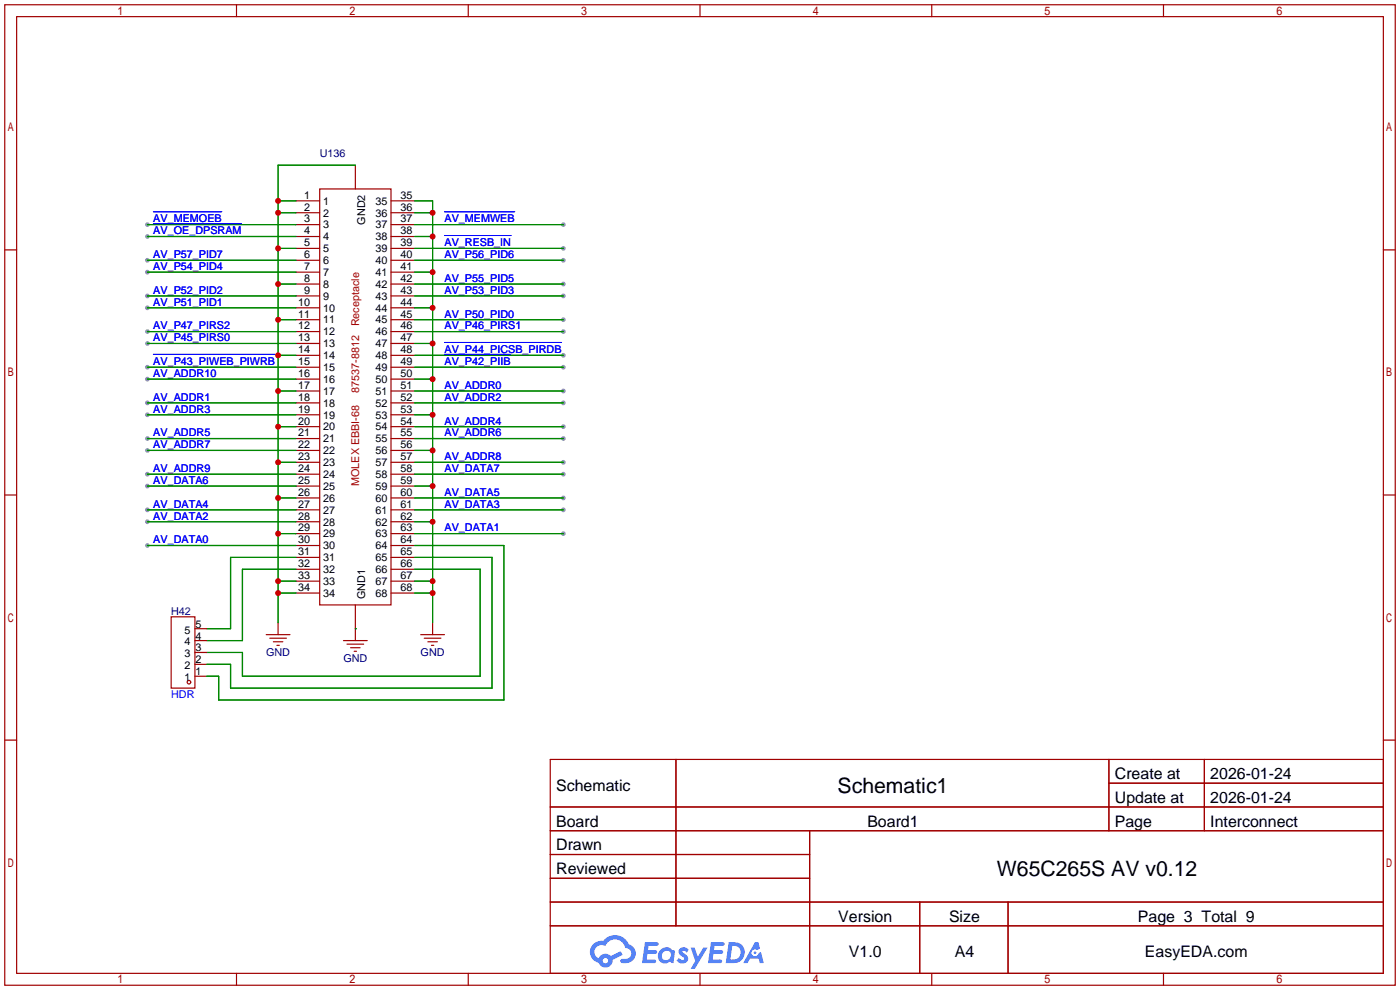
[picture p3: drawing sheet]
<svg xmlns="http://www.w3.org/2000/svg" width="299mm" height="212mm" viewBox="0 0 299 212" stroke-linecap="round" stroke-linejoin="round" font-family="sans-serif">
<g fill="#999">
<circle cx="31.5" cy="48" r=".51"/>
<circle cx="31.5" cy="101.3" r=".51"/>
<circle cx="120.4" cy="98.8" r=".51"/>
<circle cx="31.5" cy="96.3" r=".51"/>
<circle cx="120.4" cy="93.7" r=".51"/>
<circle cx="31.5" cy="93.7" r=".51"/>
<circle cx="120.4" cy="91.2" r=".51"/>
<circle cx="31.5" cy="88.6" r=".51"/>
<circle cx="120.4" cy="86.1" r=".51"/>
<circle cx="31.5" cy="86.1" r=".51"/>
<circle cx="120.4" cy="83.6" r=".51"/>
<circle cx="31.5" cy="81" r=".51"/>
<circle cx="31.5" cy="116.6" r=".51"/>
<circle cx="120.4" cy="114" r=".51"/>
<circle cx="31.5" cy="111.5" r=".51"/>
<circle cx="120.4" cy="109" r=".51"/>
<circle cx="31.5" cy="109" r=".51"/>
<circle cx="120.4" cy="106.4" r=".51"/>
<circle cx="31.5" cy="103.9" r=".51"/>
<circle cx="120.4" cy="101.3" r=".51"/>
<circle cx="120.4" cy="48" r=".51"/>
<circle cx="31.5" cy="50.5" r=".51"/>
<circle cx="120.4" cy="53.1" r=".51"/>
<circle cx="31.5" cy="55.6" r=".51"/>
<circle cx="120.4" cy="55.6" r=".51"/>
<circle cx="31.5" cy="58.2" r=".51"/>
<circle cx="120.4" cy="60.7" r=".51"/>
<circle cx="31.5" cy="63.2" r=".51"/>
<circle cx="120.4" cy="63.2" r=".51"/>
<circle cx="31.5" cy="65.8" r=".51"/>
<circle cx="120.4" cy="68.3" r=".51"/>
<circle cx="31.5" cy="70.9" r=".51"/>
<circle cx="120.4" cy="70.9" r=".51"/>
<circle cx="31.5" cy="73.4" r=".51"/>
<circle cx="120.4" cy="75.9" r=".51"/>
<circle cx="31.5" cy="78.5" r=".51"/>
<circle cx="120.4" cy="78.5" r=".51"/>
</g>
<g fill="none" stroke="#a10000" stroke-width=".25">
<path d="M1 1h297.2v209.6h-297.2zM3.6 3.6h292.1v204.4h-292.1zM50.5 1v2.6M100.1 1v2.6M149.6 1v2.6M199.1 1v2.6M248.7 1v2.6M1 53.4h2.6M295.7 53.4h2.5M1 105.8h2.6M295.7 105.8h2.5M1 158.2h2.6"/>
<path d="M295.7 158.2h2.5M117.6 162.3h178.1v45.7h-178.1zM117.6 172.5h178.1M117.6 177.5h178.1M144.5 162.3v35.6M173 177.5v30.5M237 162.3v15.2M237 167.4h58.7M257.4 162.3v15.2M117.6 182.6h55.4M117.6 192.8h178.1M117.6 187.7h55.4"/>
<path d="M117.6 197.9h178.1M196.6 192.8v15.2M215.4 192.8v15.2M50.5 208v2.6M100.1 208v2.6M149.6 208v2.6M199.1 208v2.6M248.7 208v2.6"/>
</g>
<g fill="#5487ff">
<path d="M145.3 202.7a1.3 1.3 0 0 1 1.9 .3l-.4 .6a.54 .54 0 0 0-.9-.2l.1 .2a1.34 1.34 0 0 1 .9 1.8 1.47 1.47 0 0 1-2.3-.1l.5-.6 .8 .5a.31 .31 0 0 0 .4-.3 .31 .31 0 0 0-.3-.4 1.12 1.12 0 0 1-.7-1.8z"/>
<path d="M147.6 202.5h.9l.6 2 1.2-2h.9l-2.7 4.6h-.9l1-1.7z"/>
<path d="M137.8 201.4h1.7a1.31 1.31 0 0 1 1.2 .2 .4 .4 0 0 1-.3 .5l-1.8 .1-.1 .9h1.6a.4 .4 0 0 1 .4 .4 .4 .4 0 0 1-.5 .4h-1.6l-.2 1.2h1.4a.46 .46 0 0 1 .5 0 .46 .46 0 0 1 .1 .5l-.4 .2h-2.6z"/>
<path d="M151.9 201.4h1.7a1.32 1.32 0 0 1 1.2 .2 .39 .39 0 0 1-.3 .5l-1.8 .1-.1 .9h1.6a.4 .4 0 0 1 .4 .4 .4 .4 0 0 1-.4 .4h-1.7l-.2 1.2h1.4a.46 .46 0 0 1 .5 0 .46 .46 0 0 1 .1 .5l-.4 .2h-2.6z"/>
<path d="M161.3 201.4h.8l.3 1.3-.6 .4a.75 .75 0 0 0-1.1 .3 .75 .75 0 0 0 .5 1 .75 .75 0 0 0 .9-.7l.5-.2 .6 2.3h-.8l-.3-.9h-1.8l-.5 .9h-1z"/>
<path d="M155.7 201.4l-.6 4.4h1.5a2.27 2.27 0 0 0 2.6-2.2 2.27 2.27 0 0 0-2.7-2.2zM156.5 202.1a1.5 1.5 0 0 1 1.8 1.6 1.5 1.5 0 0 1-1.9 1.4h-.3z"/>
<path d="M141.2 203a1.6 1.6 0 0 0-.3 2.3 1.6 1.6 0 0 0 2.3 .2l.7 .3 .3-2.4-.1-.3-.5-.1a1.58 1.58 0 0 0-2.4 0zM141.8 203.5a.98 .98 0 0 1 1.6 .4 .98 .98 0 0 1-1.1 1.3 .94 .94 0 0 1-.9-.7 .94 .94 0 0 1 .4-1z"/>
<path d="M126.8 201.8a2.37 2.37 0 0 0 1.1 4 1.54 1.54 0 0 0 1.8 1 1.54 1.54 0 0 0 1.2-1.6l2.2-1.1-.5-.8-2 1a1.57 1.57 0 0 0-2.7 .5 1.5 1.5 0 0 1-.7-2.1 1.5 1.5 0 0 1 2.2-.5 2.23 2.23 0 0 1 2.3-1.4 2.23 2.23 0 0 1 2 1.8 1.16 1.16 0 0 1 1.2 1.1 1.16 1.16 0 0 1-1.1 1.2h-.7a.47 .47 0 0 0-.5 .4 .47 .47 0 0 0 .4 .5 2.17 2.17 0 0 0 2.5-.9 2.17 2.17 0 0 0-.3-2.7l-.8-.4a3.2 3.2 0 0 0-5.5-.7l-1.1 .1zM128.8 205.3a.6 .6 0 0 1 1.2 0 .6 .6 0 0 1-1.2 0z"/>
<circle cx="161.4" cy="203.6" r=".28"/>
</g>
<g fill="none" stroke="#a10000" stroke-width=".25">
<path d="M75.9 35.3v5.1M63.2 42.9h5.1M63.2 45.5h5.1M63.2 48h5.1M63.2 50.5h5.1M63.2 53.1h5.1M63.2 55.6h5.1M63.2 58.2h5.1M68.3 40.4h15.3v88.9h-15.3zM83.6 42.9h5M83.6 45.5h5M83.6 48h5"/>
<path d="M83.6 50.5h5M83.6 53.1h5M83.6 55.6h5M83.6 58.2h5M63.2 60.7h5.1M63.2 63.2h5.1M63.2 65.8h5.1M63.2 68.3h5.1M63.2 70.9h5.1M63.2 73.4h5.1M63.2 75.9h5.1M63.2 78.5h5.1"/>
<path d="M83.6 60.7h5M83.6 63.2h5M83.6 65.8h5M83.6 68.3h5M83.6 70.9h5M83.6 73.4h5M83.6 75.9h5M83.6 78.5h5M63.2 81h5.1M63.2 83.6h5.1M63.2 86.1h5.1M63.2 88.6h5.1"/>
<path d="M63.2 91.2h5.1M63.2 93.7h5.1M63.2 96.3h5.1M63.2 98.8h5.1M83.6 81h5M83.6 83.6h5M83.6 86.1h5M83.6 88.6h5M83.6 91.2h5M83.6 93.7h5M83.6 96.3h5M83.6 98.8h5"/>
<path d="M63.2 101.3h5.1M63.2 103.9h5.1M63.2 106.4h5.1M63.2 109h5.1M63.2 111.5h5.1M63.2 114h5.1M63.2 116.6h5.1M63.2 119.1h5.1M83.6 101.3h5M83.6 103.9h5M83.6 106.4h5M83.6 109h5"/>
<path d="M83.6 111.5h5M83.6 114h5M83.6 116.6h5M83.6 119.1h5M36.6 131.8h5.1v15.3h-5.1zM41.7 136.9h2.5M41.7 139.4h2.5M41.7 134.4h2.5M56.9 135.6h5.1M57.7 136.4h3.5M58.4 137.2h2.1M59.2 137.9h.5"/>
<path d="M59.4 133.1v2.5M63.2 121.7h5.1M63.2 124.2h5.1M63.2 126.7h5.1M73.4 136.9h5.1M74.2 137.7h3.5M74.9 138.4h2.1M75.7 139.2h.5M75.9 129.3v7.6M83.6 121.7h5M83.6 124.2h5M83.6 126.7h5"/>
<path d="M89.9 135.6h5.1M90.7 136.4h3.5M91.4 137.2h2.1M92.2 137.9h.5M92.5 133.1v2.5M41.7 144.5h2.5M41.7 142h2.5"/>
<circle cx="40.4" cy="145.8" r=".38"/>
</g>
<g fill="none" stroke="#008700" stroke-width=".25">
<path d="M75.9 35.3h-16.5v97.8M31.5 58.2h31.7M31.5 50.5h31.7M31.5 48h31.7M31.5 55.6h31.7M59.4 42.9h3.8M59.4 45.5h3.8M59.4 53.1h3.8M88.6 42.9h3.9v90.2M88.6 45.5h3.9M88.6 53.1h31.8M88.6 58.2h3.9"/>
<path d="M88.6 50.5h3.9M88.6 48h31.8M88.6 55.6h31.8M31.5 73.4h31.7M31.5 65.8h31.7M31.5 63.2h31.7M31.5 70.9h31.7M31.5 78.5h31.7M59.4 60.7h3.8M59.4 68.3h3.8M59.4 75.9h3.8M88.6 60.7h31.8"/>
<path d="M88.6 68.3h31.8M88.6 75.9h31.8M88.6 73.4h3.9M88.6 65.8h3.9M88.6 63.2h31.8M88.6 70.9h31.8M88.6 78.5h31.8M31.5 96.3h31.7M31.5 88.6h31.7M31.5 81h31.7M31.5 93.7h31.7M31.5 86.1h31.7"/>
<path d="M59.4 83.6h3.8M59.4 91.2h3.8M59.4 98.8h3.8M88.6 83.6h31.8M88.6 91.2h31.8M88.6 98.8h31.8M88.6 96.3h3.9M88.6 88.6h3.9M88.6 81h3.9M88.6 93.7h31.8M88.6 86.1h31.8M31.5 111.5h31.7"/>
<path d="M31.5 103.9h31.7M31.5 101.3h31.7M31.5 116.6h31.7M31.5 109h31.7M59.4 106.4h3.8M59.4 114h3.8M63.2 119.1h-13.9v15.3h-5.1M88.6 106.4h31.8M88.6 114h31.8M88.6 111.5h3.9M88.6 103.9h3.9M88.6 101.3h31.8"/>
<path d="M88.6 116.6h19.1v33h-61v-5.1h-2.5M88.6 109h31.8M88.6 119.1h16.6v28h-55.9v-5.1h-5.1M59.4 124.2h3.8M59.4 126.7h3.8M63.2 121.7h-11.4v15.2h-7.6M75.9 134.4h.1M88.6 124.2h3.9M88.6 126.7h3.9M88.6 121.7h14v22.8h-50.8v-5.1h-7.6"/>
</g>
<path d="M32.8 45.3h14.6M32.8 47.8h18.8M95 45.3h15M95 50.3h14.2M32.8 75.7h26M95 73.2h25M95 75.7h14.1" fill="none" stroke="#00f" stroke-width=".21"/>
<g fill="#c00">
<circle cx="59.4" cy="42.9" r=".63"/>
<circle cx="59.4" cy="45.5" r=".63"/>
<circle cx="59.4" cy="53.1" r=".63"/>
<circle cx="59.4" cy="60.7" r=".63"/>
<circle cx="59.4" cy="68.3" r=".63"/>
<circle cx="59.4" cy="75.9" r=".63"/>
<circle cx="59.4" cy="83.6" r=".63"/>
<circle cx="59.4" cy="91.2" r=".63"/>
<circle cx="59.4" cy="98.8" r=".63"/>
<circle cx="59.4" cy="106.4" r=".63"/>
<circle cx="59.4" cy="114" r=".63"/>
<circle cx="59.4" cy="124.2" r=".63"/>
<circle cx="59.4" cy="126.7" r=".63"/>
<circle cx="92.5" cy="126.7" r=".63"/>
<circle cx="92.5" cy="124.2" r=".63"/>
<circle cx="92.5" cy="111.5" r=".63"/>
<circle cx="92.5" cy="103.9" r=".63"/>
<circle cx="92.5" cy="96.3" r=".63"/>
<circle cx="92.5" cy="88.6" r=".63"/>
<circle cx="92.5" cy="81" r=".63"/>
<circle cx="92.5" cy="73.4" r=".63"/>
<circle cx="92.5" cy="65.8" r=".63"/>
<circle cx="92.5" cy="58.2" r=".63"/>
<circle cx="92.5" cy="50.5" r=".63"/>
<circle cx="92.5" cy="45.5" r=".63"/>
</g>
<g font-size="4.5">
<text x="179" y="169.4">Schematic1</text>
<text x="213" y="187.2">W65C265S AV v0.12</text>
</g>
<g font-size="3.4">
<text x="238.3" y="166.5">Create at</text>
<text x="258.7" y="166.5">2026-01-24</text>
<text x="118.9" y="169">Schematic</text>
<text x="238.3" y="171.6">Update at</text>
<text x="258.7" y="171.6">2026-01-24</text>
<text x="118.9" y="176.7">Board</text>
<text x="185.4" y="176.7">Board1</text>
<text x="238.3" y="176.7">Page</text>
<text x="258.7" y="176.7">Interconnect</text>
<text x="118.9" y="181.7">Drawn</text>
<text x="118.9" y="186.8">Reviewed</text>
<text x="179.2" y="197">Version</text>
<text x="202.8" y="197">Size</text>
<text x="243.2" y="197">Page 3 Total 9</text>
<text x="181.4" y="204.6">V1.0</text>
<text x="204.1" y="204.6">A4</text>
<text x="244.7" y="204.6">EasyEDA.com</text>
</g>
<g font-size="2.3" fill="#000080">
<text x="68.3" y="33.6">U136</text>
<text x="36.6" y="131.4">H42</text>
<text x="56.9" y="140.3">GND</text>
<text x="73.4" y="141.5">GND</text>
<text x="89.9" y="140.3">GND</text>
</g>
<g font-size="2.3" fill="#00f">
<text x="32.8" y="47.5">AV_MEMOEB</text>
<text x="95" y="47.5">AV_MEMWEB</text>
<text x="32.8" y="50.1">AV_OE_DPSRAM</text>
<text x="95" y="52.6">AV_RESB_IN</text>
<text x="32.8" y="55.2">AV_P57_PID7</text>
<text x="32.8" y="57.7">AV_P54_PID4</text>
<text x="95" y="55.2">AV_P56_PID6</text>
<text x="32.8" y="62.8">AV_P52_PID2</text>
<text x="32.8" y="65.3">AV_P51_PID1</text>
<text x="95" y="60.2">AV_P55_PID5</text>
<text x="95" y="62.8">AV_P53_PID3</text>
<text x="32.8" y="70.4">AV_P47_PIRS2</text>
<text x="95" y="67.9">AV_P50_PID0</text>
<text x="95" y="70.4">AV_P46_PIRS1</text>
<text x="32.8" y="72.9">AV_P45_PIRS0</text>
<text x="95" y="75.5">AV_P44_PICSB_PIRDB</text>
<text x="32.8" y="80.6">AV_ADDR10</text>
<text x="32.8" y="78">AV_P43_PIWEB_PIWRB</text>
<text x="95" y="83.1">AV_ADDR0</text>
<text x="95" y="78">AV_P42_PIIB</text>
<text x="32.8" y="88.2">AV_ADDR3</text>
<text x="32.8" y="85.6">AV_ADDR1</text>
<text x="95" y="85.6">AV_ADDR2</text>
<text x="32.8" y="95.8">AV_ADDR7</text>
<text x="32.8" y="93.3">AV_ADDR5</text>
<text x="95" y="93.3">AV_ADDR6</text>
<text x="95" y="90.7">AV_ADDR4</text>
<text x="32.8" y="100.9">AV_ADDR9</text>
<text x="95" y="98.3">AV_ADDR8</text>
<text x="95" y="100.9">AV_DATA7</text>
<text x="32.8" y="103.4">AV_DATA6</text>
<text x="95" y="106">AV_DATA5</text>
<text x="32.8" y="111">AV_DATA2</text>
<text x="32.8" y="108.5">AV_DATA4</text>
<text x="95" y="113.6">AV_DATA1</text>
<text x="95" y="108.5">AV_DATA3</text>
<text x="32.8" y="116.1">AV_DATA0</text>
<text x="36.6" y="149.1">HDR</text>
</g>
<g font-size="2.3">
<text x="65" y="42.5">1</text>
<text x="65" y="45">2</text>
<text x="65" y="47.5">3</text>
<text x="69.1" y="43.7">1</text>
<text x="69.1" y="46.3">2</text>
<text x="80.2" y="43.7">35</text>
<text x="80.2" y="46.3">36</text>
<text x="85.6" y="42.5">35</text>
<text x="85.6" y="45">36</text>
<text x="85.6" y="47.5">37</text>
<text x="65" y="50.1">4</text>
<text x="65" y="52.6">5</text>
<text x="69.1" y="48.8">3</text>
<text x="69.1" y="51.4">4</text>
<text x="69.1" y="53.9">5</text>
<text x="78" y="48" transform="rotate(-90 78 48)">GND2</text>
<text x="80.2" y="48.8">37</text>
<text x="80.2" y="51.4">38</text>
<text x="80.2" y="53.9">39</text>
<text x="85.6" y="50.1">38</text>
<text x="85.6" y="52.6">39</text>
<text x="65" y="55.2">6</text>
<text x="65" y="57.7">7</text>
<text x="69.1" y="56.4">6</text>
<text x="69.1" y="59">7</text>
<text x="80.2" y="56.4">40</text>
<text x="80.2" y="59">41</text>
<text x="85.6" y="55.2">40</text>
<text x="85.6" y="57.7">41</text>
<text x="63.7" y="65.3">10</text>
<text x="65" y="60.2">8</text>
<text x="65" y="62.8">9</text>
<text x="69.1" y="61.5">8</text>
<text x="69.1" y="64.1">9</text>
<text x="80.2" y="61.5">42</text>
<text x="80.2" y="64.1">43</text>
<text x="85.6" y="60.2">42</text>
<text x="85.6" y="62.8">43</text>
<text x="85.6" y="65.3">44</text>
<text x="63.7" y="67.9">11</text>
<text x="63.7" y="70.4">12</text>
<text x="69.1" y="66.6">10</text>
<text x="69.1" y="69.1">11</text>
<text x="69.1" y="71.7">12</text>
<text x="80.2" y="66.6">44</text>
<text x="80.2" y="69.1">45</text>
<text x="80.2" y="71.7">46</text>
<text x="85.6" y="67.9">45</text>
<text x="85.6" y="70.4">46</text>
<text x="63.7" y="72.9">13</text>
<text x="63.7" y="75.5">14</text>
<text x="69.1" y="74.2">13</text>
<text x="69.1" y="76.8">14</text>
<text x="80.2" y="74.2">47</text>
<text x="80.2" y="76.8">48</text>
<text x="85.6" y="72.9">47</text>
<text x="85.6" y="75.5">48</text>
<text x="63.7" y="78">15</text>
<text x="63.7" y="80.6">16</text>
<text x="63.7" y="83.1">17</text>
<text x="69.1" y="79.3">15</text>
<text x="69.1" y="81.8">16</text>
<text x="80.2" y="79.3">49</text>
<text x="80.2" y="81.8">50</text>
<text x="85.6" y="78">49</text>
<text x="85.6" y="80.6">50</text>
<text x="85.6" y="83.1">51</text>
<text x="63.7" y="85.6">18</text>
<text x="63.7" y="88.2">19</text>
<text x="69.1" y="84.4">17</text>
<text x="69.1" y="86.9">18</text>
<text x="69.1" y="89.5">19</text>
<text x="80.2" y="84.4">51</text>
<text x="80.2" y="86.9">52</text>
<text x="80.2" y="89.5">53</text>
<text x="85.6" y="85.6">52</text>
<text x="85.6" y="88.2">53</text>
<text x="63.7" y="90.7">20</text>
<text x="63.7" y="93.3">21</text>
<text x="63.7" y="95.8">22</text>
<text x="69.1" y="92">20</text>
<text x="69.1" y="94.5">21</text>
<text x="80.2" y="92">54</text>
<text x="80.2" y="94.5">55</text>
<text x="85.6" y="90.7">54</text>
<text x="85.6" y="93.3">55</text>
<text x="85.6" y="95.8">56</text>
<text x="63.7" y="98.3">23</text>
<text x="63.7" y="100.9">24</text>
<text x="69.1" y="97.1">22</text>
<text x="69.1" y="99.6">23</text>
<text x="80.2" y="97.1">56</text>
<text x="80.2" y="99.6">57</text>
<text x="85.6" y="98.3">57</text>
<text x="85.6" y="100.9">58</text>
<text x="63.7" y="103.4">25</text>
<text x="63.7" y="106">26</text>
<text x="69.1" y="102.2">24</text>
<text x="69.1" y="104.7">25</text>
<text x="69.1" y="107.2">26</text>
<text x="80.2" y="102.2">58</text>
<text x="80.2" y="104.7">59</text>
<text x="80.2" y="107.2">60</text>
<text x="85.6" y="103.4">59</text>
<text x="85.6" y="106">60</text>
<text x="63.7" y="108.5">27</text>
<text x="63.7" y="111">28</text>
<text x="63.7" y="113.6">29</text>
<text x="69.1" y="109.8">27</text>
<text x="69.1" y="112.3">28</text>
<text x="80.2" y="109.8">61</text>
<text x="80.2" y="112.3">62</text>
<text x="85.6" y="108.5">61</text>
<text x="85.6" y="111">62</text>
<text x="85.6" y="113.6">63</text>
<text x="63.7" y="116.1">30</text>
<text x="63.7" y="118.7">31</text>
<text x="69.1" y="114.9">29</text>
<text x="69.1" y="117.4">30</text>
<text x="69.1" y="119.9">31</text>
<text x="80.2" y="114.9">63</text>
<text x="80.2" y="117.4">64</text>
<text x="80.2" y="119.9">65</text>
<text x="85.6" y="116.1">64</text>
<text x="85.6" y="118.7">65</text>
<text x="63.7" y="121.2">32</text>
<text x="63.7" y="123.7">33</text>
<text x="69.1" y="122.5">32</text>
<text x="69.1" y="125">33</text>
<text x="80.2" y="122.5">66</text>
<text x="80.2" y="125">67</text>
<text x="85.6" y="121.2">66</text>
<text x="85.6" y="123.7">67</text>
<text x="63.7" y="126.3">34</text>
<text x="69.1" y="127.6">34</text>
<text x="78" y="128.1" transform="rotate(-90 78 128.1)">GND1</text>
<text x="80.2" y="127.6">68</text>
<text x="85.6" y="126.3">68</text>
<text x="39.4" y="137.9">4</text>
<text x="39.4" y="135.4">5</text>
<text x="41.8" y="136.7">4</text>
<text x="41.8" y="134.1">5</text>
<text x="39.4" y="143">2</text>
<text x="39.4" y="140.5">3</text>
<text x="41.8" y="141.8">2</text>
<text x="41.8" y="139.2">3</text>
<text x="39.4" y="145.6">1</text>
<text x="41.8" y="144.3">1</text>
</g>
<g font-size="2.3" fill="#a00000">
<text x="76.8" y="69.7" transform="rotate(-90 76.8 69.7)">Receptacle</text>
<text x="76.8" y="84" transform="rotate(-90 76.8 84)">87537-8812</text>
<text x="76.8" y="103.9" transform="rotate(-90 76.8 103.9)">MOLEX EBBI-68</text>
</g>
</svg>
